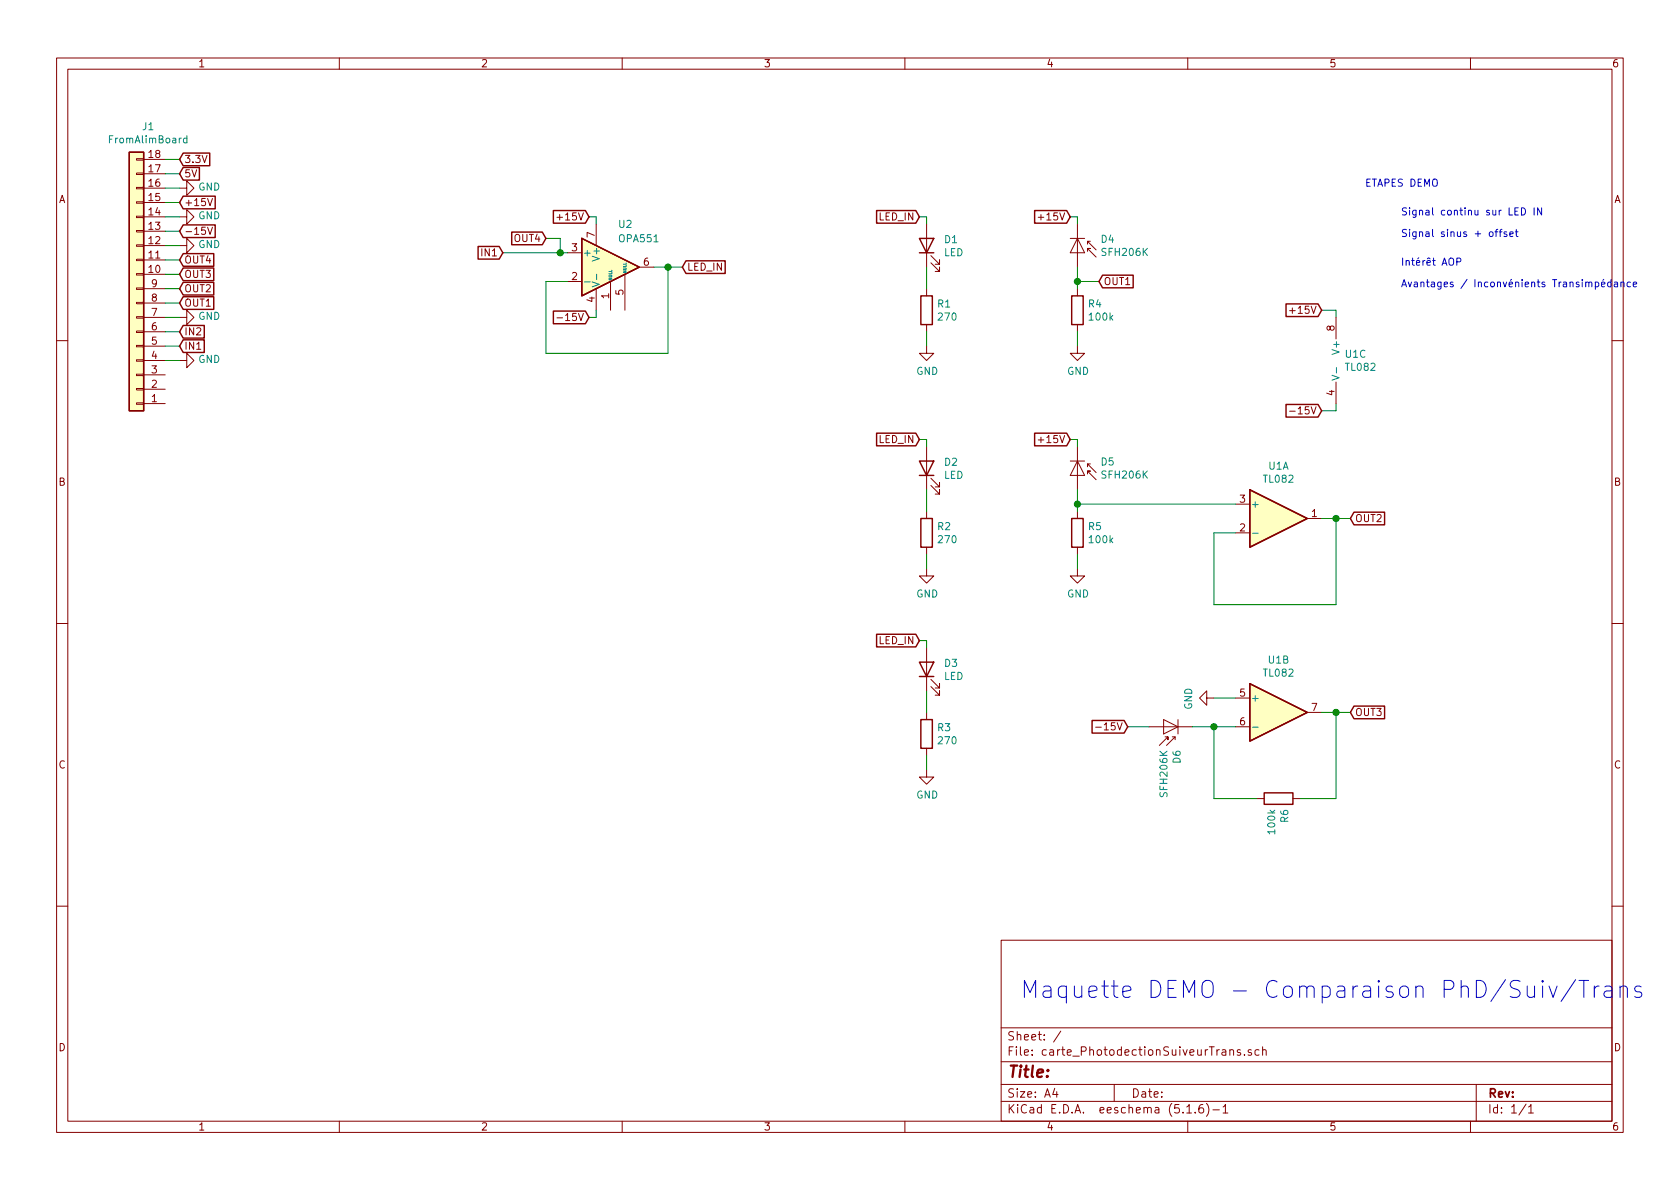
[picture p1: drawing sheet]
<svg xmlns="http://www.w3.org/2000/svg" width="297mm" height="210mm" viewBox="0 0 297 210" stroke-linecap="round" stroke-linejoin="round" font-family="sans-serif">
<g fill="none" stroke="#840000" stroke-width=".18">
<path d="M10 10.3h277v189.9h-277zM12 12.2h273v186.1h-273zM60 10.3v1.9M110 10.3v1.9M160 10.3v1.9M210 10.3v1.9M260 10.3v1.9M24.1 38.2h1.3v.3h-1.3zM24.1 35.7h1.3v.2h-1.3zM24.1 33.1h1.3v.3h-1.3zM24.1 30.6h1.3v.3h-1.3zM24.1 28.1h1.3v.2h-1.3z"/>
<path d="M25.4 38.3h3.8M25.4 35.8h3.8M25.4 33.3h3.8M25.4 30.7h3.8M25.4 28.2h3.8M31.7 33.3h1.3v-1.3l1.3 1.3-1.3 1.2v-1.2M31.7 38.3h1.3v-1.2l1.3 1.2-1.3 1.3v-1.3M36.7 35.1l.4 1.3 .5-1.3M98.5 38.4h1M105.4 39.6v3.8M163.8 39.6v7.6M183.6 38.4h1"/>
<path d="M190.5 39.6v7.6M24.1 45.8h1.3v.3h-1.3zM24.1 43.3h1.3v.3h-1.3zM24.1 40.8h1.3v.2h-1.3zM24.1 48.4h1.3v.2h-1.3zM24.1 53.5h1.3v.2h-1.3zM24.1 56h1.3v.3h-1.3zM24.1 58.5h1.3v.3h-1.3zM24.1 50.9h1.3v.3h-1.3zM25.4 48.5h3.8M25.4 46h3.8M25.4 43.4h3.8"/>
<path d="M25.4 40.9h3.8M25.4 58.7h3.8M25.4 56.1h3.8M25.4 53.6h3.8M25.4 51h3.8M31.7 56.1h1.3v-1.2l1.3 1.2-1.3 1.3v-1.3M31.7 43.4h1.3v-1.2l1.3 1.2-1.3 1.3v-1.3M36.7 40.2l.4 1.2 .5-1.2M98.5 56.2h1M100.3 49.8h2.6M100.3 44.7h2.6M105.4 51v3.9"/>
<path d="M107.9 49.8v5.1M110.5 48.5v6.4M113 47.2h2.6M163.8 51v1.3M163.8 57.4v1.3M164.6 46.5l1.5 1.5v-.8v.8h-.7M164.6 45.2l1.5 1.5v-.7v.7h-.7M189.2 42.2h2.6M190.5 42.2l1.3 2.5h-2.6zM190.5 51v1.3M190.5 57.4v1.3M192.3 44.4v-.5h.5h-.5l1.5 1.6"/>
<path d="M192.3 42.7v.5M192.8 42.7h-.5l1.5 1.5M228 54.9h1M236.2 56.1v3.8M10 60.2h2M24.1 61.1h1.3v.2h-1.3zM24.1 63.6h1.3v.3h-1.3zM24.1 66.2h1.3v.2h-1.3zM24.1 68.7h1.3v.3h-1.3zM24.1 71.2h1.3v.3h-1.3zM25.4 71.4h3.8M25.4 68.8h3.8"/>
<path d="M25.4 66.3h3.8M25.4 63.7h3.8M25.4 61.2h3.8M31.7 63.7h1.3v-1.2l1.3 1.2-1.3 1.3v-1.3M163.8 61.2v1.3h1.3l-1.3 1.2-1.2-1.2h1.2M163.8 79v7.6M183.6 77.8h1M190.5 61.2v1.3h1.3l-1.3 1.2-1.3-1.2h1.3M190.5 79v7.6M228 72.7h1M236.2 67.6v3.8M285 60.2h2"/>
<path d="M163.8 90.4v1.3M163.8 96.8v1.2M164.6 85.8l1.5 1.6v-.8v.8h-.7M164.6 84.6l1.5 1.5v-.8v.8h-.7M189.2 81.5h2.6M190.5 81.5l1.3 2.6h-2.6zM190.5 90.4v1.3M190.5 96.8v1.2M192.3 83.8v-.5h.5h-.5l1.5 1.5M192.3 82v.5M192.8 82h-.5l1.5 1.6M218.4 94.2h2.6"/>
<path d="M218.4 89.1h2.6M231.1 91.7h2.6M10 110.3h2M163.8 100.6v1.2h1.3l-1.3 1.3-1.2-1.3h1.2M163.8 114.5v7.7M190.5 100.6v1.2h1.3l-1.3 1.3-1.3-1.3h1.3M285 110.3h2M163.8 136.1v1.3h1.3l-1.3 1.3-1.2-1.3h1.2M163.8 126v1.2M163.8 132.3v1.3M164.6 121.4l1.5 1.5v-.7v.7h-.7M164.6 120.1l1.5 1.6v-.8v.8h-.7"/>
<path d="M193.7 128.6h1M203.2 128.5h7.6M205.7 127.2l2.6 1.3-2.6 1.3zM206 130.3h.5v.5v-.5l-1.5 1.5M207.3 130.3h.5M207.8 130.8v-.5l-1.6 1.5M208.3 127.2v2.6M213.4 123.4v-1.2l-1.3 1.2 1.3 1.3v-1.3h1.2M218.4 128.5h2.6M218.4 123.4h2.6M231.1 126h2.6M222.2 141.2h1.3"/>
<path d="M228.6 141.2h1.3M10 160.2h2M177 166.3h108v32h-108zM285 160.2h2M60 198.3v1.9M110 198.3v1.9M160 198.3v1.9M177 194.8h108M177 191.8h108M177 187.8h108M177 181.8h108M186.5 192.5l-.4 1h1"/>
<path d="M186.8 193v1M187.6 182.3l-1.3 2M197 191.8v3M209.8 195.8l.5-.5v1.5M209.8 196.8h.9M210 198.3v1.9M211.3 196.7v.1M212.7 195.3a.59 .59 0 0 0-.7 .7v.7l.2 .1 .6-.1v-.5l-.1-.2-.5-.1-.2 .3M213.3 195.1a1.71 1.71 0 0 1 0 2.3M214.5 196.3h1.1M216.3 195.8l.4-.5v1.5M216.3 196.8h.8"/>
<path d="M217.4 185.7h.1a.37 .37 0 0 1 .6 .1v.8M217.4 185.6v1M219.3 185.7l-.4-.1-.2 .2 .1 .2 .5 .2v.3h-.6M220 186.5v.1M221.2 185.7l-.3-.1-.2 .2 .1 .2 .4 .2v.3h-.5M222.6 185.7l-.4-.1-.3 .3v.6l.3 .1 .4-.1M223.2 185.7l.2-.1 .4 .1 .1 .9M223.2 185.1v1.5M260 198.3v1.9M261 191.8v6.5M269.8 195.2l-1.2 2M270.3 195.8l.4-.5v1.5"/>
<path d="M270.3 196.8h.8"/>
</g>
<g fill="#ffffc2" stroke="#ffffc2" stroke-width=".18">
<path d="M102.9 42.2l10.1 5-10.1 5.1z"/>
<path d="M22.9 26.9h2.5v45.7h-2.5z"/>
<path d="M221 120.9l10.1 5.1-10.1 5.1z"/>
<path d="M221 86.6l10.1 5.1-10.1 5.1z"/>
</g>
<g fill="none" stroke="#840000" stroke-width=".25">
<path d="M22.9 26.9h2.5v45.7h-2.5zM32.4 29.6h2.9v2.2h-2.9l-.7-1.1zM32.4 27.1h4.7v2.2h-4.7l-.7-1.1zM32.4 34.7h5.6v2.2h-5.6l-.7-1.1zM32.4 39.8h5.6v2.2h-5.6l-.7-1.1zM97.8 37.2h5.7l.6 1.1-.6 1.2h-5.7zM155 37.2h6.9l.7 1.1-.7 1.2h-6.9zM182.9 37.2h5.7l.6 1.1-.6 1.2h-5.7zM32.4 49.9h5.4v2.3h-5.4l-.7-1.2zM32.4 57.6h3.7v2.2h-3.7l-.7-1.1zM32.4 52.5h5.4v2.2h-5.4l-.7-1.1zM32.4 47.4h5.4v2.2h-5.4l-.7-1.1z"/>
<path d="M32.4 44.9h5.4v2.2h-5.4l-.7-1.1zM84.5 43.6h3.8l.6 1.1-.6 1.1h-3.8zM90.5 41h5.4l.6 1.2-.6 1.1h-5.4zM97.8 55h5.7l.6 1.1-.6 1.1h-5.7zM102.9 42.2l10.1 5-10.1 5.1zM121.3 46.1h6.9v2.3h-6.9l-.7-1.2zM162.6 42.2h2.5l-1.3 2.5zM162.6 44.7h2.5M162.8 52.3h2v5.1h-2zM189.5 52.3h2v5.1h-2zM194.9 48.7h5.5v2.2h-5.5l-.6-1.1zM227.4 53.7h5.6l.7 1.2-.7 1.1h-5.6z"/>
<path d="M32.4 60.1h3.7v2.2h-3.7l-.7-1.1zM155 76.6h6.9l.7 1.1-.7 1.1h-6.9zM182.9 76.6h5.7l.6 1.1-.6 1.1h-5.7zM227.4 71.5h5.6l.7 1.1-.7 1.2h-5.6zM162.6 81.5h2.5l-1.3 2.6zM162.6 84.1h2.5M162.8 91.7h2v5.1h-2zM189.5 91.7h2v5.1h-2zM221 86.6l10.1 5.1-10.1 5.1zM239.4 90.6h5.4v2.2h-5.4l-.6-1.1zM155 112.2h6.9l.7 1.1-.7 1.1h-6.9zM162.6 117.1h2.5l-1.3 2.5z"/>
<path d="M162.6 119.6h2.5M162.8 127.2h2v5.1h-2zM193.1 127.4h5.7l.6 1.1-.6 1.1h-5.7zM221 120.9l10.1 5.1-10.1 5.1zM239.4 124.9h5.4v2.2h-5.4l-.6-1.1zM223.5 140.2h5.1v2h-5.1z"/>
</g>
<path d="M33 24.5l-.3-.1-.3 .3 .2 .5h.4M33 24v1.3M103.4 49.9h.9M104.7 49.9l1.3 .4-1.3 .4M105.5 48.5v.9M235.5 66.4l1.3 .4-1.3 .4M236.3 65v1M221.5 94.3h1M221.5 128.6h1" fill="none" stroke="#008484" stroke-width=".18"/>
<g fill="none" stroke="#008400" stroke-width=".18">
<path d="M29.2 33.3h2.5M29.2 35.8h2.5M29.2 38.3h2.5M29.2 28.2h2.5M29.2 30.7h2.5M104.1 38.3h1.3v1.3M162.6 38.3h1.2v1.3M189.2 38.3h1.3v1.3M29.2 56.1h2.5M29.2 40.9h2.5M29.2 43.4h2.5M29.2 46h2.5"/>
<path d="M29.2 58.7h2.5M29.2 53.6h2.5M29.2 51h2.5M29.2 48.5h2.5M88.9 44.7h11.4M96.5 42.2h2.6v2.5M105.4 54.9v1.2h-1.3M115.6 47.2h5M118.1 47.2v15.3h-21.6v-12.7h3.8M163.8 47.2v3.8M163.8 58.7v2.5M190.5 47.2v3.8"/>
<path d="M190.5 58.7v2.5M190.5 49.8h3.8M233.7 54.9h2.5v1.2M29.2 63.7h2.5M29.2 61.2h2.5M162.6 77.7h1.2v1.3M189.2 77.7h1.3v1.3M236.2 71.4v1.2h-2.5M163.8 86.6v3.8M163.8 98v2.6M190.5 86.6v3.8M190.5 98v2.6"/>
<path d="M190.5 89.1h27.9M233.7 91.7h5.1M236.2 91.7v15.2h-21.6v-12.7h3.8M162.6 113.3h1.2v1.2M163.8 122.2v3.8M163.8 133.6v2.5M199.4 128.5h3.8M210.8 128.5h7.6M214.6 128.5v12.7h7.6M214.6 123.4h3.8M233.7 126h5.1M236.2 126v15.2h-6.3"/>
</g>
<g fill="none" stroke="#0000c2" stroke-width=".18">
<path d="M268.5 36.7h-.7v1.3h.7M269 36.7a.64 .64 0 0 1 .7 .7 .64 .64 0 0 1-.7 .6zM271.2 36.7v1.3M272.6 36.7v1.3l-.7-1.3v1.3M257.6 46.3l.6-.1v-.4l-.1-.2h-.5v1.3M264.3 41h.5M264.8 40.6l-.3 .1v1.1M265.1 41h.5M265.6 40.6l-.3 .1v1.1M266.4 41h-.3l-.2 .2 .1 .1 .4 .2v.3h-.5M267 41.4l.5-.1v-.3h-.4l-.1 .2v.6h.5M267.9 41h.5"/>
<path d="M268.1 40.6v1.1l.3 .1M282.1 49.9h.3l.3 .2-.2 .6h-.4M283.2 50.3l.6-.1-.1-.3h-.4l-.1 .2v.6h.5M283.6 49.4l-.2 .2M284.8 49.9h-.3l-.2 .2 .1 .6h.4M284.8 49.4v1.3M285.4 49.9h.5l.1 .8M286 50.2h-.4l-.2 .2v.3h.6M286.6 50l.2-.1h.3v.8M286.6 49.9v.8M288.3 49.9h-.4l-.2 .2 .1 .6h.5M288.8 50.3l.6-.1-.1-.3h-.3l-.2 .2v.6h.5"/>
<path d="M272.7 173.4l-.1 .1 .1 .2 .2-.2-.2-.1v.3M272.7 174.4v2M273.9 174.4l.7 2 .7-2M278.6 173.2l-2.6 3.9M279.2 173.4h1.7M280 173.4v3M281.9 174.4v2M282.7 174.4a.77 .77 0 0 0-.8 .5M283.7 174.5l.3-.1h.6l.3 .1 .1 .3v1.6M285 175.1l-.3 .1h-.7a.59 .59 0 0 0-.4 .6 .59 .59 0 0 0 .4 .6h.7l.3-.2M286.4 174.6a.76 .76 0 0 1 1.3 .2v1.6M286.4 174.4v2"/>
<path d="M290.2 174.5l-.8-.1-.2 .1-.2 .3 .2 .4 1 .3 .1 .3-.1 .4-.3 .2h-.6l-.3-.2"/>
</g>
<g fill="#008400" stroke="#008400" stroke-width=".25">
<circle cx="236.2" cy="126" r=".51"/>
<circle cx="214.6" cy="128.5" r=".51"/>
<circle cx="190.5" cy="49.8" r=".51"/>
<circle cx="190.5" cy="89.1" r=".51"/>
<circle cx="99.1" cy="44.7" r=".51"/>
<circle cx="118.1" cy="47.2" r=".51"/>
<circle cx="236.2" cy="91.7" r=".51"/>
</g>
<text font-size="4.2" fill="#0000c2" x="180.3" y="176.5">Maquette DEMO - Comparaison PhD/Suiv/Trans</text>
<text font-size="2.8" fill="#840000" x="178" y="190.5">Title:</text>
<g font-size="2.1" fill="#840000">
<text x="178" y="184">Sheet: /</text>
<text x="178" y="186.7">File: carte_PhotodectionSuiveurTrans.sch</text>
<text x="178" y="196.9">KiCad E.D.A. eeschema (5.1.6)-1</text>
<text x="178" y="194.1">Size: A4</text>
<text x="200" y="194.1">Date:</text>
<text x="263" y="194.1">Rev:</text>
<text x="263" y="196.9">Id: 1/1</text>
</g>
<g font-size="1.8" fill="#840000">
<text x="35" y="11.9">1</text>
<text x="85" y="11.9">2</text>
<text x="135" y="11.9">3</text>
<text x="185" y="11.9">4</text>
<text x="235" y="11.9">5</text>
<text x="285" y="11.9">6</text>
<text x="26.3" y="27.9">18</text>
<text x="32.5" y="28.8">3.3V</text>
<text x="10.4" y="35.9">A</text>
<text x="26.3" y="35.6">15</text>
<text x="26.3" y="33">16</text>
<text x="26.3" y="30.5">17</text>
<text x="32.5" y="31.4">5V</text>
<text x="285.4" y="35.9">A</text>
<text x="26.3" y="40.6">13</text>
<text x="26.3" y="38.1">14</text>
<text x="32.5" y="36.4">+15V</text>
<text x="32.5" y="41.5">-15V</text>
<text x="99.2" y="39">+15V</text>
<text x="155.5" y="39">LED_IN</text>
<text x="184.3" y="39">+15V</text>
<text x="26.3" y="45.7">11</text>
<text x="26.3" y="43.2">12</text>
<text x="32.5" y="46.6">OUT4</text>
<text x="85.4" y="45.3">IN1</text>
<text x="91" y="42.8">OUT4</text>
<text x="101.1" y="44.4">3</text>
<text x="105.2" y="42" transform="rotate(-90 105.2 42)">7</text>
<text x="113.8" y="47">6</text>
<text x="121.4" y="47.9">LED_IN</text>
<text x="26.3" y="48.3">10</text>
<text x="26.8" y="53.3">8</text>
<text x="26.8" y="50.8">9</text>
<text x="32.5" y="51.7">OUT2</text>
<text x="32.5" y="49.1">OUT3</text>
<text x="101.1" y="49.5">2</text>
<text x="105.2" y="53.4" transform="rotate(-90 105.2 53.4)">4</text>
<text x="107.7" y="52.8" transform="rotate(-90 107.7 52.8)">1</text>
<text x="110.2" y="52.2" transform="rotate(-90 110.2 52.2)">5</text>
<text x="195.1" y="50.4">OUT1</text>
<text x="26.8" y="58.4">6</text>
<text x="26.8" y="55.9">7</text>
<text x="32.5" y="59.3">IN2</text>
<text x="32.5" y="54.2">OUT1</text>
<text x="99.6" y="56.8">-15V</text>
<text x="228.7" y="55.5">+15V</text>
<text x="236" y="58.5" transform="rotate(-90 236 58.5)">8</text>
<text x="26.8" y="63.5">4</text>
<text x="26.8" y="61">5</text>
<text x="32.5" y="61.8">IN1</text>
<text x="26.8" y="71.1">1</text>
<text x="26.8" y="68.6">2</text>
<text x="26.8" y="66">3</text>
<text x="236" y="69.9" transform="rotate(-90 236 69.9)">4</text>
<text x="229.2" y="73.3">-15V</text>
<text x="155.5" y="78.4">LED_IN</text>
<text x="184.3" y="78.4">+15V</text>
<text x="10.4" y="85.9">B</text>
<text x="219.2" y="88.9">3</text>
<text x="285.4" y="85.9">B</text>
<text x="219.2" y="94">2</text>
<text x="231.9" y="91.4">1</text>
<text x="239.5" y="92.3">OUT2</text>
<text x="155.5" y="113.9">LED_IN</text>
<text x="219.2" y="123.2">5</text>
<text x="231.9" y="125.7">7</text>
<text x="194.9" y="129.2">-15V</text>
<text x="219.2" y="128.3">6</text>
<text x="239.5" y="126.6">OUT3</text>
<text x="10.4" y="135.9">C</text>
<text x="285.4" y="135.9">C</text>
<text x="10.4" y="185.9">D</text>
<text x="285.4" y="185.9">D</text>
<text x="35" y="199.9">1</text>
<text x="85" y="199.9">2</text>
<text x="135" y="199.9">3</text>
<text x="185" y="199.9">4</text>
<text x="235" y="199.9">5</text>
<text x="285" y="199.9">6</text>
</g>
<g font-size="1.8" fill="#008484">
<text x="25.2" y="23">J1</text>
<text x="19.5" y="25.3">FromAlimBoard</text>
<text x="35.1" y="33.7">GND</text>
<text x="35.1" y="38.8">GND</text>
<text x="109.4" y="40.3">U2</text>
<text x="35.1" y="43.9">GND</text>
<text x="103" y="45.3">+</text>
<text x="106" y="45.8" transform="rotate(-90 106 45.8)">V+</text>
<text x="109.6" y="42.8">OPA551</text>
<text x="166.9" y="45.3">LED</text>
<text x="167" y="43">D1</text>
<text x="194.7" y="42.9">D4</text>
<text x="195" y="45.3">SFH206K</text>
<text x="35.1" y="56.6">GND</text>
<text x="165.8" y="54.4">R1</text>
<text x="166" y="56.7">270</text>
<text x="192.5" y="54.4">R4</text>
<text x="192.7" y="56.7">100k</text>
<text x="35.1" y="64.2">GND</text>
<text x="236.9" y="62.3" transform="rotate(-90 236.9 62.3)">V+</text>
<text x="237.9" y="63.3">U1C</text>
<text x="238" y="65.6">TL082</text>
<text x="162" y="66.3">GND</text>
<text x="188.7" y="66.3">GND</text>
<text x="167" y="82.4">D2</text>
<text x="194.7" y="82.3">D5</text>
<text x="224.3" y="83.1">U1A</text>
<text x="166.9" y="84.7">LED</text>
<text x="195" y="84.6">SFH206K</text>
<text x="221.1" y="89.8">+</text>
<text x="223.5" y="85.4">TL082</text>
<text x="165.8" y="93.7">R2</text>
<text x="192.5" y="93.7">R5</text>
<text x="166" y="96.1">270</text>
<text x="192.7" y="96.1">100k</text>
<text x="162" y="105.7">GND</text>
<text x="188.7" y="105.7">GND</text>
<text x="167" y="117.9">D3</text>
<text x="223.5" y="119.7">TL082</text>
<text x="224.3" y="117.3">U1B</text>
<text x="166.9" y="120.2">LED</text>
<text x="210.8" y="125.5" transform="rotate(-90 210.8 125.5)">GND</text>
<text x="221.1" y="124.1">+</text>
<text x="165.8" y="129.3">R3</text>
<text x="166" y="131.6">270</text>
<text x="208.7" y="135" transform="rotate(-90 208.7 135)">D6</text>
<text x="162" y="141.2">GND</text>
<text x="206.4" y="140.8" transform="rotate(-90 206.4 140.8)">SFH206K</text>
<text x="225.5" y="147.3" transform="rotate(-90 225.5 147.3)">100k</text>
<text x="227.8" y="145.4" transform="rotate(-90 227.8 145.4)">R6</text>
</g>
<g font-size="1.8" fill="#0000c2">
<text x="241.3" y="33">ETAPES DEMO</text>
<text x="247.6" y="38.1">Signal continu sur LED IN</text>
<text x="247.6" y="41.9">Signal sinus + offset</text>
<text x="247.6" y="47">Intérêt AOP</text>
<text x="247.6" y="50.8">Avantages / Inconvénients Transimpédance</text>
</g>
<g font-size=".7" fill="#008484">
<text x="108.2" y="49.7" transform="rotate(-90 108.2 49.7)">NULL</text>
<text x="110.7" y="48.4" transform="rotate(-90 110.7 48.4)">NULL</text>
</g>
</svg>
